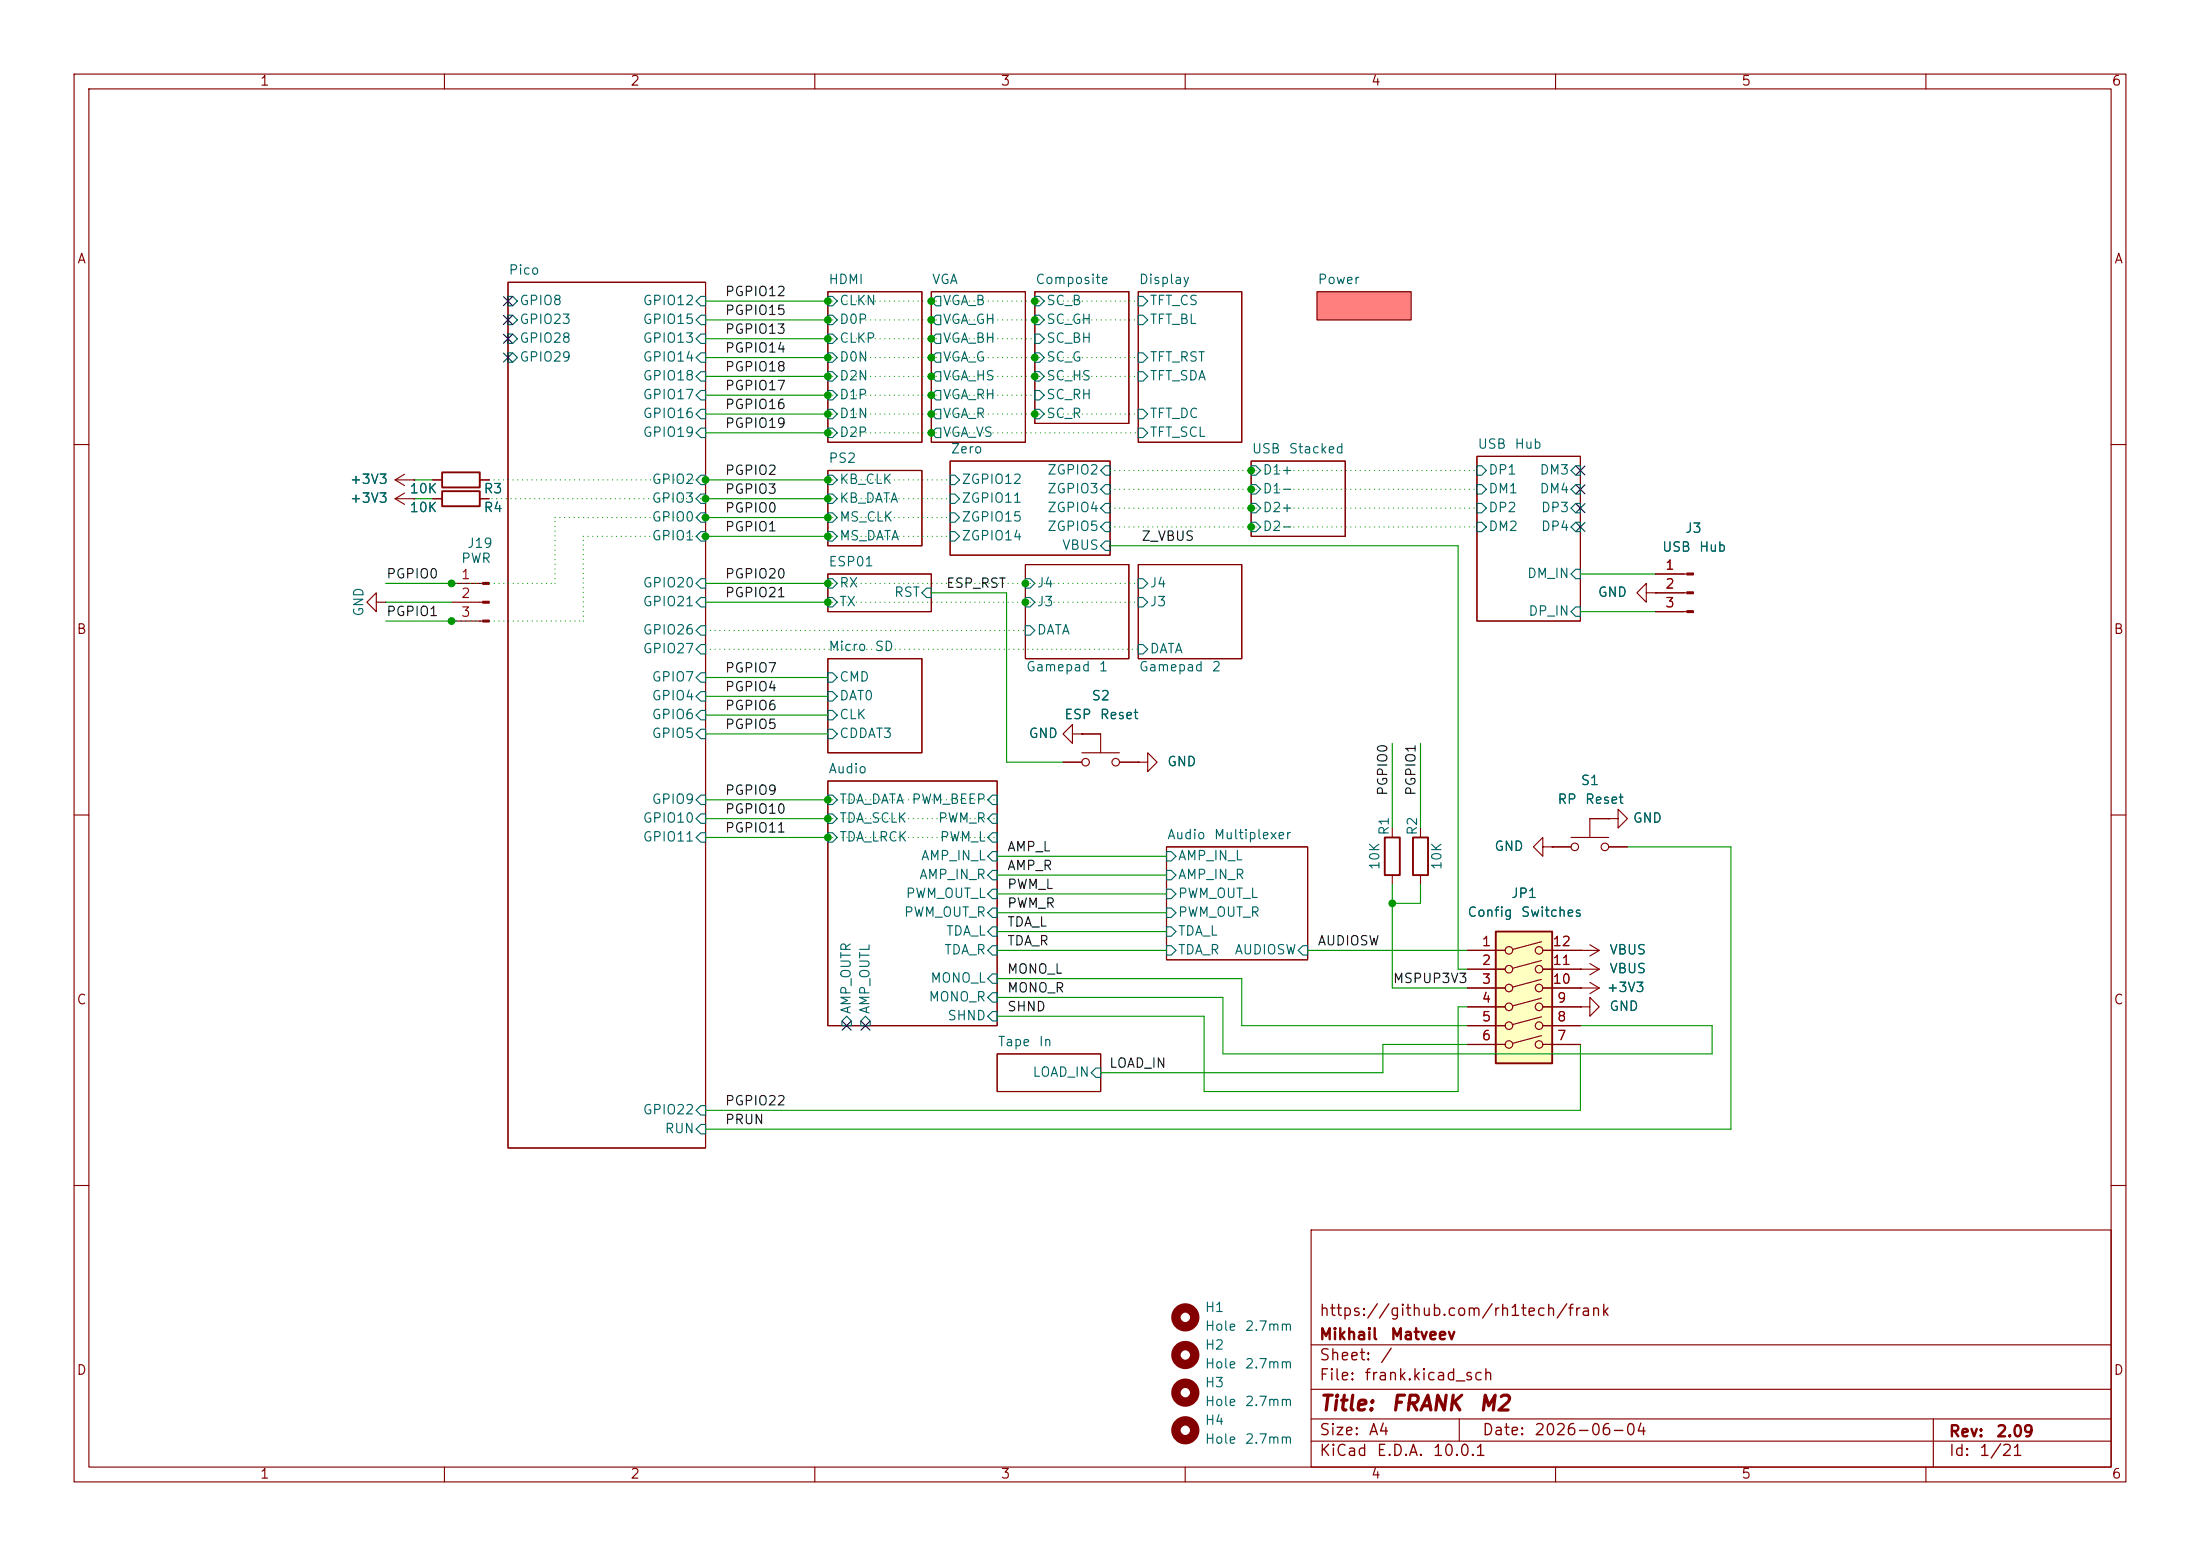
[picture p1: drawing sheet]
<svg xmlns="http://www.w3.org/2000/svg" width="297mm" height="210mm" viewBox="0 0 297 210" stroke-linecap="round" stroke-linejoin="round" font-family="sans-serif">
<g fill="none" stroke="#840000" stroke-width=".15">
<path d="M10 10h277v190h-277zM12 12h273v186h-273zM60 10v2M110 10v2M160 10v2M210 10v2M260 10v2M68.6 38.1h26.6v116.8h-26.6zM111.8 39.4h12.7v20.3h-12.7zM125.7 39.4h12.7v20.3h-12.7zM139.7 39.4h12.7v17.8h-12.7zM153.7 39.4h13.9v20.3h-13.9z"/>
<path d="M177.8 39.4h12.7v3.8h-12.7zM10 60h2M111.8 63.5h12.7v10.2h-12.7zM111.8 77.5h13.9v5.1h-13.9zM128.3 62.2h21.6v12.7h-21.6zM138.4 76.2h14v12.7h-14zM153.7 76.2h13.9v12.7h-13.9zM168.9 62.2h12.7v10.2h-12.7zM199.4 61.6h14v22.2h-14zM285 60h2M111.8 88.9h12.7v12.7h-12.7zM10 110h2"/>
<path d="M111.8 105.4h22.8v33h-22.8zM153.7 102.9h1.2v-1.3l1.3 1.3-1.3 1.2v-1.2M153.7 102.9h.1M157.5 114.3h19v15.2h-19zM285 110h2M134.6 142.2h14v5.1h-14zM10 160h2M177 166h108v32h-108zM285 160h2M60 198v2M110 198v2M160 198v2"/>
<path d="M177 194.5h108M177 191.5h108M177 187.5h108M177 181.5h108M197 191.5v3M210 198v2M260 198v2M261 191.5v6.5"/>
</g>
<path d="M177.8 39.4h12.7v3.8h-12.7z" fill="#ff7f7f" stroke="#ff7f7f" stroke-width=".14"/>
<g fill="none" stroke="#006464" stroke-width=".15">
<path d="M68.6 40h.6l.6 .6-.6 .7h-.6zM68.6 42.5h.6l.6 .7-.6 .6h-.6zM68.6 45.1h.6l.6 .6-.6 .7h-.6zM68.6 47.6h.6l.6 .7-.6 .6h-.6zM94.6 40h.6v1.3h-.6l-.6-.7zM94.6 45.1h.6v1.3h-.6l-.6-.7zM94.6 47.6h.6v1.3h-.6l-.6-.6zM94.6 42.5h.6v1.3h-.6l-.6-.6zM94.6 55.2h.6v1.3h-.6l-.6-.6zM94.6 52.7h.6v1.3h-.6l-.6-.7zM94.6 50.2h.6v1.2h-.6l-.6-.6zM94.6 57.8h.6v1.3h-.6l-.6-.7z"/>
<path d="M111.8 40h.6l.6 .6-.6 .7h-.6zM111.8 42.5h.6l.6 .7-.6 .6h-.6zM111.8 45.1h.6l.6 .6-.6 .7h-.6zM111.8 47.6h.6l.6 .7-.6 .6h-.6zM111.8 50.2h.6l.6 .6-.6 .6h-.6zM111.8 52.7h.6l.6 .6-.6 .7h-.6zM111.8 55.2h.6l.6 .7-.6 .6h-.6zM111.8 57.8h.6l.6 .6-.6 .7h-.6zM126.4 50.2h.6v1.2h-.6l-.7-.6zM126.4 57.8h.6v1.3h-.6l-.7-.7zM126.4 52.7h.6v1.3h-.6l-.7-.7zM126.4 42.5h.6v1.3h-.6l-.7-.6z"/>
<path d="M126.4 55.2h.6v1.3h-.6l-.7-.6zM126.4 47.6h.6v1.3h-.6l-.7-.6zM126.4 40h.6v1.3h-.6l-.7-.7zM126.4 45.1h.6v1.3h-.6l-.7-.7zM139.7 40h.6l.7 .6-.7 .7h-.6zM139.7 45.1h.6l.7 .6-.7 .7h-.6zM139.7 55.2h.6l.7 .7-.7 .6h-.6zM139.7 52.7h.6l.7 .6-.7 .7h-.6zM139.7 47.6h.6l.7 .7-.7 .6h-.6zM139.7 42.5h.6l.7 .7-.7 .6h-.6zM139.7 50.2h.6l.7 .6-.7 .6h-.6zM153.7 50.2h.6l.6 .6-.6 .6h-.6z"/>
<path d="M153.7 55.2h.6l.6 .7-.6 .6h-.6zM153.7 57.8h.6l.6 .6-.6 .7h-.6zM153.7 47.6h.6l.6 .7-.6 .6h-.6zM153.7 42.5h.6l.6 .7-.6 .6h-.6zM153.7 40h.6l.6 .6-.6 .7h-.6zM94.6 69.2h.6v1.3h-.6l-.6-.6zM94.6 71.8h.6v1.2h-.6l-.6-.6zM94.6 64.1h.6v1.3h-.6l-.6-.6zM94.6 66.7h.6v1.2h-.6l-.6-.6zM94.6 78.1h.6v1.3h-.6l-.6-.7zM111.8 64.1h.6l.6 .7-.6 .6h-.6zM111.8 66.7h.6l.6 .6-.6 .6h-.6z"/>
<path d="M111.8 69.2h.6l.6 .7-.6 .6h-.6zM111.8 71.8h.6l.6 .6-.6 .6h-.6zM111.8 78.1h.6l.6 .6-.6 .7h-.6zM125.1 79.4h.6v1.2h-.6l-.6-.6zM128.3 66.7h.6l.6 .6-.6 .6h-.6zM128.3 64.1h.6l.6 .7-.6 .6h-.6zM128.3 71.8h.6l.6 .6-.6 .6h-.6zM128.3 69.2h.6l.6 .7-.6 .6h-.6zM138.4 78.1h.7l.6 .6-.6 .7h-.7zM149.2 62.9h.7v1.2h-.7l-.6-.6zM149.2 65.4h.7v1.3h-.7l-.6-.7zM149.2 67.9h.7v1.3h-.7l-.6-.6z"/>
<path d="M149.2 70.5h.7v1.3h-.7l-.6-.7zM149.2 73h.7v1.3h-.7l-.6-.6zM153.7 78.1h.6l.6 .6-.6 .7h-.6zM168.9 62.9h.6l.7 .6-.7 .6h-.6zM168.9 65.4h.6l.7 .6-.7 .7h-.6zM168.9 67.9h.6l.7 .7-.7 .6h-.6zM168.9 70.5h.6l.7 .6-.7 .7h-.6zM199.4 65.4h.6l.7 .6-.7 .7h-.6zM199.4 70.5h.6l.7 .6-.7 .7h-.6zM199.4 62.9h.6l.7 .6-.7 .6h-.6zM199.4 67.9h.6l.7 .7-.7 .6h-.6zM212.7 62.9h.7v1.2h-.7l-.6-.6z"/>
<path d="M212.7 65.4h.7v1.3h-.7l-.6-.7zM212.7 76.8h.7v1.3h-.7l-.6-.6zM212.7 67.9h.7v1.3h-.7l-.6-.6zM212.7 70.5h.7v1.3h-.7l-.6-.7zM94.6 93.3h.6v1.3h-.6l-.6-.6zM94.6 98.4h.6v1.3h-.6l-.6-.6zM94.6 95.9h.6v1.3h-.6l-.6-.7zM94.6 90.8h.6v1.3h-.6l-.6-.7zM94.6 80.6h.6v1.3h-.6l-.6-.6zM94.6 84.5h.6v1.2h-.6l-.6-.6zM94.6 87h.6v1.3h-.6l-.6-.7zM111.8 90.8h.6l.6 .6-.6 .7h-.6z"/>
<path d="M111.8 93.3h.6l.6 .7-.6 .6h-.6zM111.8 95.9h.6l.6 .6-.6 .7h-.6zM111.8 98.4h.6l.6 .7-.6 .6h-.6zM111.8 80.6h.6l.6 .7-.6 .6h-.6zM138.4 80.6h.7l.6 .7-.6 .6h-.7zM138.4 84.5h.7l.6 .6-.6 .6h-.7zM153.7 80.6h.6l.6 .7-.6 .6h-.6zM153.7 87h.6l.6 .6-.6 .7h-.6zM212.7 81.9h.7v1.3h-.7l-.6-.6zM94.6 107.3h.6v1.3h-.6l-.6-.6zM94.6 109.9h.6v1.2h-.6l-.6-.6zM94.6 112.4h.6v1.3h-.6l-.6-.7z"/>
<path d="M111.8 107.3h.6l.6 .7-.6 .6h-.6zM111.8 112.4h.6l.6 .6-.6 .7h-.6zM111.8 109.9h.6l.6 .6-.6 .6h-.6zM134 114.9h.6v1.3h-.6l-.7-.6zM134 117.5h.6v1.2h-.6l-.7-.6zM134 107.3h.6v1.3h-.6l-.7-.6zM134 112.4h.6v1.3h-.6l-.7-.7zM134 109.9h.6v1.2h-.6l-.7-.6zM157.5 114.9h.6l.6 .7-.6 .6h-.6zM157.5 117.5h.6l.6 .6-.6 .6h-.6zM114.3 137.2l.6 .6v.6h-1.2v-.6zM116.2 137.8l.6-.6 .7 .6v.6h-1.3z"/>
<path d="M134 131.4h.6v1.3h-.6l-.7-.6zM134 134h.6v1.3h-.6l-.7-.7zM134 120h.6v1.3h-.6l-.7-.6zM134 122.6h.6v1.2h-.6l-.7-.6zM134 136.5h.6v1.3h-.6l-.7-.6zM134 125.1h.6v1.3h-.6l-.7-.7zM134 127.6h.6v1.3h-.6l-.7-.6zM157.5 120h.6l.6 .7-.6 .6h-.6zM157.5 122.6h.6l.6 .6-.6 .6h-.6zM157.5 125.1h.6l.6 .6-.6 .7h-.6zM157.5 127.6h.6l.6 .7-.6 .6h-.6zM175.9 127.6h.6v1.3h-.6l-.6-.6z"/>
<path d="M94.6 149.2h.6v1.3h-.6l-.6-.6zM94.6 151.8h.6v1.2h-.6l-.6-.6zM148 144.1h.6v1.3h-.6l-.7-.6z"/>
</g>
<path d="M201.9 125.7h7.6v17.8h-7.6z" fill="#ffffc2"/>
<g fill="none" stroke="#840000" stroke-width=".15">
<path d="M53.3 67.3l1.3 .8M53.3 67.3h2.6M53.3 64.8h2.6M53.3 64.8l1.3 .7M54.6 66.5l-1.3 .8M54.6 64l-1.3 .8M55.9 67.3h.1M55.9 64.8h.1M58.4 67.3h1.3M58.4 64.8h1.3M61 78.7h4.2M64.8 67.3h1.2"/>
<path d="M64.8 64.8h1.2M223.5 77.5h4.2M50.8 81.3v-1.3l-1.3 1.3 1.3 1.3v-1.3h1.3M52.1 81.3h.1M61 81.3h4.2M61 83.8h4.2M144.8 99.1v-1.3l-1.3 1.3 1.3 1.2v-1.2h1.2M146 99.1h.1M146 99.1h2.6v2.5M222.2 80v1.3l-1.2-1.3 1.2-1.3v1.3h1.3M223.5 80h.1M223.5 80h4.2"/>
<path d="M223.5 82.6h4.2M143.5 102.9h2.5M146 101.6h5.1M151.1 102.9h2.6M153.7 102.9h.1M188 111.8v1.2M188 118.1v1.3M191.8 111.8v1.2M191.8 118.1v1.3M208.3 114.3v1.3l-1.3-1.3 1.3-1.3v1.3h1.2M209.5 114.3h.1M209.5 114.3h2.6"/>
<path d="M212.1 113h5.1M217.2 110.5h1.2v1.3l1.3-1.3-1.3-1.3v1.3M217.2 110.5h.1M217.2 110.5h-2.6v2.5M217.2 114.3h2.5M198.1 128.3h5.1M198.1 130.8h5.1M198.1 133.4h5.1M198.1 135.9h5.1M198.1 138.4h5.1M208.1 127.1l-3.9 1M208.1 129.6l-3.9 1.1"/>
<path d="M208.1 132.2l-3.9 1M208.1 134.7l-3.9 1.1M208.1 137.2l-3.9 1.1M208.1 139.8l-3.9 1M208.3 128.3h7.6M208.3 130.8h7.6M208.3 133.4h7.6M208.3 135.9h5.1M208.3 138.4h5.1M213.4 130.8h.1M213.4 133.4h.1M213.4 128.3h.1"/>
<path d="M213.4 135.9h1.2v-1.3l1.3 1.3-1.3 1.3v-1.3M213.4 135.9h.1M214.6 130l1.3 .8M214.6 132.6l1.3 .8M214.6 127.5l1.3 .8M215.9 130.8l-1.3 .8M215.9 133.4l-1.3 .7M215.9 128.3l-1.3 .7M198.1 141h5.1M208.3 141h5.1"/>
<circle cx="146.6" cy="102.9" r=".51"/>
<circle cx="150.6" cy="102.9" r=".51"/>
<circle cx="212.6" cy="114.3" r=".51"/>
<circle cx="216.7" cy="114.3" r=".51"/>
<circle cx="203.7" cy="128.3" r=".51"/>
<circle cx="203.7" cy="135.9" r=".51"/>
<circle cx="203.7" cy="133.4" r=".51"/>
<circle cx="203.7" cy="130.8" r=".51"/>
<circle cx="203.7" cy="138.4" r=".51"/>
<circle cx="207.8" cy="128.3" r=".51"/>
<circle cx="207.8" cy="133.4" r=".51"/>
<circle cx="207.8" cy="130.8" r=".51"/>
<circle cx="207.8" cy="135.9" r=".51"/>
<circle cx="207.8" cy="138.4" r=".51"/>
<circle cx="203.7" cy="141" r=".51"/>
<circle cx="207.8" cy="141" r=".51"/>
</g>
<path d="M59.7 66.3h5.1v2h-5.1zM59.7 63.8h5.1v2h-5.1zM186.9 113h2.1v5.1h-2.1zM190.8 113h2v5.1h-2zM201.9 125.7h7.6v17.8h-7.6z" fill="none" stroke="#840000" stroke-width=".25"/>
<g fill="#840000" stroke="#840000" stroke-width=".15">
<path d="M65.2 78.6h.8v.3h-.8z"/>
<path d="M65.2 81.2h.8v.2h-.8z"/>
<path d="M65.2 83.7h.8v.2h-.8z"/>
<path d="M227.7 77.3h.9v.3h-.9z"/>
<path d="M227.7 79.9h.9v.2h-.9z"/>
<path d="M227.7 82.4h.9v.3h-.9z"/>
</g>
<g fill="none" stroke="#840000" stroke-width="1.3">
<circle cx="160" cy="177.8" r="1.27"/>
<circle cx="160" cy="188" r="1.27"/>
<circle cx="160" cy="193" r="1.27"/>
<circle cx="160" cy="182.9" r="1.27"/>
</g>
<g fill="none" stroke="#009600" stroke-width=".15" stroke-dasharray="0 .6">
<path d="M111.8 43.2h13.9M111.8 40.6h13.9M111.8 50.8h13.9M111.8 53.3h13.9M111.8 58.4h13.9M111.8 48.3h13.9M111.8 45.7h13.9M111.8 55.9h13.9M125.7 53.3h14M125.7 43.2h14M125.7 50.8h14M125.7 48.3h14"/>
<path d="M125.7 40.6h14M125.7 45.7h14M125.7 55.9h14M125.7 58.4h28M139.7 43.2h14M139.7 50.8h14M139.7 40.6h14M139.7 48.3h14M139.7 55.9h14M61 78.7h13.9M66 64.8h29.2M74.9 78.7v-8.8"/>
<path d="M74.9 69.9h20.3M78.7 72.4h16.5M95.2 67.3h-29.2M111.8 64.8h16.5M111.8 67.3h16.5M111.8 69.9h16.5M111.8 72.4h16.5M111.8 78.7h26.6M138.4 78.7h15.3M149.9 66h19M149.9 63.5h19M149.9 71.1h19"/>
<path d="M149.9 68.6h19M168.9 63.5h30.5M168.9 68.6h30.5M168.9 66h30.5M168.9 71.1h30.5M61 83.8h17.7M78.7 83.8v-11.4M95.2 87.6h58.5M95.2 85.1h43.2M111.8 81.3h26.6M138.4 81.3h15.3M111.8 113h22.8"/>
<path d="M111.8 108h22.8M111.8 110.5h22.8"/>
</g>
<g fill="none" stroke="#009600" stroke-width=".15">
<path d="M95.2 50.8h16.6M95.2 48.3h16.6M95.2 45.7h16.6M95.2 43.2h16.6M95.2 40.6h16.6M95.2 55.9h16.6M95.2 53.3h16.6M95.2 58.4h16.6M52.1 78.7h8.9M55.9 67.3h2.5M55.9 64.8h2.5M95.2 67.3h16.6"/>
<path d="M95.2 64.8h16.6M95.2 69.9h16.6M95.2 72.4h16.6M95.2 78.7h16.6M149.9 73.7h46.9v57.1h1.3M213.4 77.5h10.1M52.1 81.3h8.9M52.1 83.8h8.9M95.2 81.3h16.6M95.2 96.5h16.6M95.2 99.1h16.6M95.2 94h16.6"/>
<path d="M95.2 91.4h16.6M125.7 80h10.2v22.9h7.6M213.4 82.6h10.1M95.2 113h16.6M95.2 110.5h16.6M95.2 108h16.6M134.6 115.6h22.9M134.6 118.1h22.9M188 119.4v14h10.1M188 100.3v11.5M191.8 119.4v2.5h-3.8M191.8 100.3v11.5"/>
<path d="M219.7 114.3h14v38.1h-138.5M134.6 134.6h30.5v7.6h66v-3.8h-17.7M134.6 132.1h33v6.3h30.5M134.6 128.3h22.9M134.6 123.2h22.9M134.6 120.7h22.9M134.6 125.7h22.9M176.5 128.3h21.6M198.1 135.9h-1.3v11.4h-34.2v-10.1h-28M198.1 141h-11.4v3.8h-38.1M213.4 141v8.9h-118.2"/>
</g>
<g fill="none" stroke="#000084" stroke-width=".15">
<path d="M68 45.1l1.2 1.2M68 42.6l1.2 1.2M68 40l1.2 1.2M68 47.7l1.2 1.2M69.2 45.1l-1.2 1.2M69.2 42.6l-1.2 1.2M69.2 40l-1.2 1.2M69.2 47.7l-1.2 1.2M212.8 65.4l1.2 1.2M212.8 70.5l1.2 1.2M212.8 68l1.2 1.2M212.8 62.9l1.2 1.2"/>
<path d="M214 65.4l-1.2 1.2M214 70.5l-1.2 1.2M214 68l-1.2 1.2M214 62.9l-1.2 1.2M113.7 137.8l1.2 1.2M114.9 137.8l-1.2 1.2M116.2 137.8l1.2 1.2M117.4 137.8l-1.2 1.2"/>
</g>
<g fill="#009600" stroke="#009600" stroke-width=".14">
<circle cx="125.7" cy="45.7" r=".46"/>
<circle cx="125.7" cy="48.3" r=".46"/>
<circle cx="111.8" cy="40.6" r=".46"/>
<circle cx="125.7" cy="40.6" r=".46"/>
<circle cx="125.7" cy="43.2" r=".46"/>
<circle cx="139.7" cy="43.2" r=".46"/>
<circle cx="125.7" cy="53.3" r=".46"/>
<circle cx="139.7" cy="55.9" r=".46"/>
<circle cx="125.7" cy="55.9" r=".46"/>
<circle cx="111.8" cy="72.4" r=".46"/>
<circle cx="111.8" cy="78.7" r=".46"/>
<circle cx="111.8" cy="81.3" r=".46"/>
<circle cx="138.4" cy="81.3" r=".46"/>
<circle cx="138.4" cy="78.7" r=".46"/>
<circle cx="125.7" cy="50.8" r=".46"/>
<circle cx="139.7" cy="40.6" r=".46"/>
<circle cx="139.7" cy="48.3" r=".46"/>
<circle cx="139.7" cy="50.8" r=".46"/>
<circle cx="111.8" cy="53.3" r=".46"/>
<circle cx="111.8" cy="50.8" r=".46"/>
<circle cx="111.8" cy="45.7" r=".46"/>
<circle cx="111.8" cy="48.3" r=".46"/>
<circle cx="111.8" cy="55.9" r=".46"/>
<circle cx="111.8" cy="58.4" r=".46"/>
<circle cx="111.8" cy="64.8" r=".46"/>
<circle cx="111.8" cy="43.2" r=".46"/>
<circle cx="188" cy="121.9" r=".46"/>
<circle cx="61" cy="83.8" r=".46"/>
<circle cx="95.2" cy="64.8" r=".46"/>
<circle cx="61" cy="78.7" r=".46"/>
<circle cx="111.8" cy="67.3" r=".46"/>
<circle cx="125.7" cy="58.4" r=".46"/>
<circle cx="111.8" cy="69.9" r=".46"/>
<circle cx="95.2" cy="67.3" r=".46"/>
<circle cx="95.2" cy="69.9" r=".46"/>
<circle cx="95.2" cy="72.4" r=".46"/>
<circle cx="111.8" cy="113" r=".46"/>
<circle cx="111.8" cy="110.5" r=".46"/>
<circle cx="111.8" cy="108" r=".46"/>
<circle cx="168.9" cy="66" r=".46"/>
<circle cx="168.9" cy="68.6" r=".46"/>
<circle cx="168.9" cy="71.1" r=".46"/>
<circle cx="168.9" cy="63.5" r=".46"/>
</g>
<g font-size="2" fill="#840000">
<text x="178" y="190.9">Title:</text>
<text x="187.7" y="190.9">FRANK</text>
<text x="199.5" y="190.9">M2</text>
</g>
<g font-size="1.5" fill="#840000">
<text x="178" y="178">https://github.com/rh1tech/frank</text>
<text x="178" y="184">Sheet:</text>
<text x="178" y="181.2">Mikhail</text>
<text x="186.2" y="184">/</text>
<text x="187.6" y="181.2">Matveev</text>
<text x="178" y="186.7">File:</text>
<text x="184.1" y="186.7">frank.kicad_sch</text>
<text x="178" y="196.9">KiCad</text>
<text x="178" y="194.1">Size:</text>
<text x="184.7" y="194.1">A4</text>
<text x="185.7" y="196.9">E.D.A.</text>
<text x="193.3" y="196.9">10.0.1</text>
<text x="200" y="194.1">Date:</text>
<text x="207" y="194.1">2026-06-04</text>
<text x="263" y="194.3">Rev:</text>
<text x="263" y="196.9">Id:</text>
<text x="267.1" y="196.9">1/21</text>
<text x="269.4" y="194.3">2.09</text>
</g>
<g font-size="1.3" fill="#840000">
<text x="35" y="11.9">1</text>
<text x="85" y="11.9">2</text>
<text x="135" y="11.9">3</text>
<text x="185" y="11.9">4</text>
<text x="235" y="11.9">5</text>
<text x="285" y="11.9">6</text>
<text x="10.3" y="35.9">A</text>
<text x="285.3" y="35.9">A</text>
<text x="10.3" y="85.9">B</text>
<text x="285.3" y="85.9">B</text>
<text x="10.3" y="135.9">C</text>
<text x="285.3" y="135.9">C</text>
<text x="10.3" y="185.9">D</text>
<text x="285.3" y="185.9">D</text>
<text x="35" y="199.9">1</text>
<text x="85" y="199.9">2</text>
<text x="135" y="199.9">3</text>
<text x="185" y="199.9">4</text>
<text x="235" y="199.9">5</text>
<text x="285" y="199.9">6</text>
</g>
<g font-size="1.3" fill="#006464">
<text x="68.6" y="37.4">Pico</text>
<text x="70" y="41.5">GPIO8</text>
<text x="86.7" y="41.5">GPIO12</text>
<text x="111.8" y="38.7">HDMI</text>
<text x="113.2" y="41.5">CLKN</text>
<text x="125.7" y="38.7">VGA</text>
<text x="127.2" y="41.5">VGA_B</text>
<text x="139.7" y="38.7">Composite</text>
<text x="141.2" y="41.5">SC_B</text>
<text x="153.7" y="38.7">Display</text>
<text x="155.1" y="41.5">TFT_CS</text>
<text x="177.8" y="38.7">Power</text>
<text x="70" y="44">GPIO23</text>
<text x="70" y="46.6">GPIO28</text>
<text x="86.7" y="46.6">GPIO13</text>
<text x="86.7" y="44">GPIO15</text>
<text x="113.2" y="44">D0P</text>
<text x="113.2" y="46.6">CLKP</text>
<text x="127.2" y="44">VGA_GH</text>
<text x="127.2" y="46.6">VGA_BH</text>
<text x="141.2" y="46.6">SC_BH</text>
<text x="141.2" y="44">SC_GH</text>
<text x="155.1" y="44">TFT_BL</text>
<text x="70" y="49.1">GPIO29</text>
<text x="86.7" y="49.1">GPIO14</text>
<text x="86.7" y="51.7">GPIO18</text>
<text x="113.2" y="49.1">D0N</text>
<text x="113.2" y="51.7">D2N</text>
<text x="127.2" y="51.7">VGA_HS</text>
<text x="127.2" y="49.1">VGA_G</text>
<text x="141.2" y="49.1">SC_G</text>
<text x="141.2" y="51.7">SC_HS</text>
<text x="155.1" y="51.7">TFT_SDA</text>
<text x="155.1" y="49.1">TFT_RST</text>
<text x="86.7" y="56.7">GPIO16</text>
<text x="86.7" y="54.2">GPIO17</text>
<text x="86.7" y="59.3">GPIO19</text>
<text x="113.2" y="54.2">D1P</text>
<text x="113.2" y="56.7">D1N</text>
<text x="113.2" y="59.3">D2P</text>
<text x="127.2" y="59.3">VGA_VS</text>
<text x="127.2" y="54.2">VGA_RH</text>
<text x="127.2" y="56.7">VGA_R</text>
<text x="141.2" y="56.7">SC_R</text>
<text x="141.2" y="54.2">SC_RH</text>
<text x="155.1" y="56.7">TFT_DC</text>
<text x="155.1" y="59.3">TFT_SCL</text>
<text x="47.1" y="65.6">+3V3</text>
<text x="87.9" y="65.6">GPIO2</text>
<text x="111.8" y="62.8">PS2</text>
<text x="113.2" y="65.6">KB_CLK</text>
<text x="128.3" y="61.5">Zero</text>
<text x="129.7" y="65.6">ZGPIO12</text>
<text x="141.3" y="64.4">ZGPIO2</text>
<text x="168.9" y="61.5">USB</text>
<text x="170.4" y="64.4">D1+</text>
<text x="173.9" y="61.5">Stacked</text>
<text x="199.4" y="60.9">USB</text>
<text x="200.9" y="64.4">DP1</text>
<text x="204.4" y="60.9">Hub</text>
<text x="207.8" y="64.4">DM3</text>
<text x="47.1" y="68.2">+3V3</text>
<text x="55.2" y="69.4">10K</text>
<text x="55.2" y="66.9">10K</text>
<text x="65.2" y="69.4">R4</text>
<text x="65.2" y="66.9">R3</text>
<text x="87.9" y="70.7">GPIO0</text>
<text x="87.9" y="68.2">GPIO3</text>
<text x="113.2" y="68.2">KB_DATA</text>
<text x="113.2" y="70.7">MS_CLK</text>
<text x="129.7" y="68.2">ZGPIO11</text>
<text x="129.7" y="70.7">ZGPIO15</text>
<text x="141.3" y="66.9">ZGPIO3</text>
<text x="141.3" y="69.4">ZGPIO4</text>
<text x="141.3" y="72">ZGPIO5</text>
<text x="170.4" y="66.9">D1-</text>
<text x="170.4" y="69.4">D2+</text>
<text x="170.4" y="72">D2-</text>
<text x="200.9" y="66.9">DM1</text>
<text x="200.9" y="72">DM2</text>
<text x="200.9" y="69.4">DP2</text>
<text x="207.8" y="66.9">DM4</text>
<text x="207.9" y="69.4">DP3</text>
<text x="207.9" y="72">DP4</text>
<text x="62.2" y="76.3">PWR</text>
<text x="63" y="74.3">J19</text>
<text x="87.9" y="73.3">GPIO1</text>
<text x="111.8" y="76.8">ESP01</text>
<text x="113.2" y="73.3">MS_DATA</text>
<text x="129.7" y="73.3">ZGPIO14</text>
<text x="143.3" y="74.5">VBUS</text>
<text x="224.3" y="74.8">USB</text>
<text x="227.4" y="72.2">J3</text>
<text x="229.3" y="74.8">Hub</text>
<text x="49.4" y="83.3" transform="rotate(-90 49.4 83.3)">GND</text>
<text x="86.7" y="79.6">GPIO20</text>
<text x="86.7" y="82.1">GPIO21</text>
<text x="113.2" y="79.6">RX</text>
<text x="113.2" y="82.1">TX</text>
<text x="120.6" y="80.9">RST</text>
<text x="139.9" y="82.1">J3</text>
<text x="139.9" y="79.6">J4</text>
<text x="155.1" y="82.1">J3</text>
<text x="155.1" y="79.6">J4</text>
<text x="206.1" y="78.3">DM_IN</text>
<text x="206.3" y="83.4">DP_IN</text>
<text x="215.6" y="80.9">GND</text>
<text x="86.7" y="86">GPIO26</text>
<text x="86.7" y="88.5">GPIO27</text>
<text x="111.8" y="88.2">Micro</text>
<text x="118" y="88.2">SD</text>
<text x="139.9" y="86">DATA</text>
<text x="155.1" y="88.5">DATA</text>
<text x="87.9" y="94.8">GPIO4</text>
<text x="87.9" y="92.3">GPIO7</text>
<text x="113.2" y="92.3">CMD</text>
<text x="113.2" y="94.8">DAT0</text>
<text x="138.4" y="90.9">Gamepad</text>
<text x="147.3" y="94.8">S2</text>
<text x="148.2" y="90.9">1</text>
<text x="153.7" y="90.9">Gamepad</text>
<text x="163.5" y="90.9">2</text>
<text x="87.9" y="99.9">GPIO5</text>
<text x="87.9" y="97.4">GPIO6</text>
<text x="113.2" y="97.4">CLK</text>
<text x="113.2" y="99.9">CDDAT3</text>
<text x="138.8" y="99.9">GND</text>
<text x="143.6" y="97.4">ESP</text>
<text x="148.4" y="97.4">Reset</text>
<text x="111.8" y="104.7">Audio</text>
<text x="157.5" y="103.7">GND</text>
<text x="213.3" y="106.3">S1</text>
<text x="86.7" y="111.4">GPIO10</text>
<text x="86.7" y="113.9">GPIO11</text>
<text x="87.9" y="108.8">GPIO9</text>
<text x="113.2" y="108.8">TDA_DATA PWM_BEEP</text>
<text x="113.2" y="113.9">TDA_LRCK</text>
<text x="113.2" y="111.4">TDA_SCLK</text>
<text x="126.5" y="111.4">PWM_R</text>
<text x="126.8" y="113.9">PWM_L</text>
<text x="157.5" y="113.6">Audio</text>
<text x="163.8" y="113.6">Multiplexer</text>
<text x="187.8" y="112.8" transform="rotate(-90 187.8 112.8)">R1</text>
<text x="191.6" y="112.8" transform="rotate(-90 191.6 112.8)">R2</text>
<text x="210.2" y="108.8">RP</text>
<text x="213.9" y="108.8">Reset</text>
<text x="220.4" y="111.4">GND</text>
<text x="124" y="119">AMP_IN_R</text>
<text x="124.2" y="116.4">AMP_IN_L</text>
<text x="158.9" y="116.4">AMP_IN_L</text>
<text x="158.9" y="119">AMP_IN_R</text>
<text x="186.5" y="117.5" transform="rotate(-90 186.5 117.5)">10K</text>
<text x="194.9" y="117.5" transform="rotate(-90 194.9 117.5)">10K</text>
<text x="201.7" y="115.2">GND</text>
<text x="121.9" y="124.1">PWM_OUT_R</text>
<text x="122.2" y="121.5">PWM_OUT_L</text>
<text x="158.9" y="121.5">PWM_OUT_L</text>
<text x="158.9" y="124.1">PWM_OUT_R</text>
<text x="198" y="124.1">Config</text>
<text x="203.9" y="121.5">JP1</text>
<text x="205.2" y="124.1">Switches</text>
<text x="127.4" y="129.1">TDA_R</text>
<text x="127.6" y="126.6">TDA_L</text>
<text x="158.9" y="126.6">TDA_L</text>
<text x="158.9" y="129.1">TDA_R</text>
<text x="166.6" y="129.1">AUDIOSW</text>
<text x="217.2" y="131.7">VBUS</text>
<text x="217.2" y="129.1">VBUS</text>
<text x="115.2" y="137" transform="rotate(-90 115.2 137)">AMP_OUTR</text>
<text x="117.7" y="137" transform="rotate(-90 117.7 137)">AMP_OUTL</text>
<text x="125.3" y="135.5">MONO_R</text>
<text x="125.5" y="132.9">MONO_L</text>
<text x="216.8" y="134.2">+3V3</text>
<text x="217.2" y="136.8">GND</text>
<text x="127.8" y="138">SHND</text>
<text x="134.6" y="141.5">Tape</text>
<text x="140.1" y="141.5">In</text>
<text x="139.3" y="145.6">LOAD_IN</text>
<text x="86.7" y="150.7">GPIO22</text>
<text x="89.7" y="153.3">RUN</text>
<text x="162.6" y="179.9">Hole</text>
<text x="162.6" y="177.4">H1</text>
<text x="168" y="179.9">2.7mm</text>
<text x="162.6" y="185">Hole</text>
<text x="162.6" y="182.5">H2</text>
<text x="168" y="185">2.7mm</text>
<text x="162.6" y="190.1">Hole</text>
<text x="162.6" y="187.6">H3</text>
<text x="168" y="190.1">2.7mm</text>
<text x="162.6" y="195.2">Hole</text>
<text x="162.6" y="192.6">H4</text>
<text x="168" y="195.2">2.7mm</text>
</g>
<g font-size="1.3" fill="#0f0f0f">
<text x="97.8" y="40.3">PGPIO12</text>
<text x="97.8" y="47.9">PGPIO14</text>
<text x="97.8" y="45.4">PGPIO13</text>
<text x="97.8" y="42.8">PGPIO15</text>
<text x="97.8" y="53">PGPIO17</text>
<text x="97.8" y="50.5">PGPIO18</text>
<text x="97.8" y="58.1">PGPIO19</text>
<text x="97.8" y="55.5">PGPIO16</text>
<text x="97.8" y="64.4">PGPIO2</text>
<text x="97.8" y="69.5">PGPIO0</text>
<text x="97.8" y="67">PGPIO3</text>
<text x="97.8" y="72">PGPIO1</text>
<text x="154" y="73.3">Z_VBUS</text>
<text x="52.1" y="78.4">PGPIO0</text>
<text x="52.1" y="83.5">PGPIO1</text>
<text x="97.8" y="80.9">PGPIO21</text>
<text x="97.8" y="78.4">PGPIO20</text>
<text x="127.6" y="79.7">ESP_RST</text>
<text x="97.8" y="91.1">PGPIO7</text>
<text x="97.8" y="93.6">PGPIO4</text>
<text x="97.8" y="98.7">PGPIO5</text>
<text x="97.8" y="96.2">PGPIO6</text>
<text x="97.8" y="107.6">PGPIO9</text>
<text x="187.6" y="107.5" transform="rotate(-90 187.6 107.5)">PGPIO0</text>
<text x="191.4" y="107.5" transform="rotate(-90 191.4 107.5)">PGPIO1</text>
<text x="97.8" y="110.1">PGPIO10</text>
<text x="97.8" y="112.7">PGPIO11</text>
<text x="135.9" y="117.8">AMP_R</text>
<text x="135.9" y="115.2">AMP_L</text>
<text x="135.9" y="120.3">PWM_L</text>
<text x="135.9" y="122.8">PWM_R</text>
<text x="135.9" y="125.4">TDA_L</text>
<text x="135.9" y="131.7">MONO_L</text>
<text x="135.9" y="127.9">TDA_R</text>
<text x="177.8" y="127.9">AUDIOSW</text>
<text x="135.9" y="134.3">MONO_R</text>
<text x="135.9" y="136.8">SHND</text>
<text x="188" y="133">MSPUP3V3</text>
<text x="97.8" y="149.5">PGPIO22</text>
<text x="149.7" y="144.4">LOAD_IN</text>
<text x="97.8" y="152.1">PRUN</text>
</g>
<g font-size="1.3" fill="#a90000">
<text x="224.7" y="77.2">1</text>
<text x="62.2" y="78.5">1</text>
<text x="62.2" y="81">2</text>
<text x="62.2" y="83.6">3</text>
<text x="224.7" y="79.8">2</text>
<text x="224.7" y="82.3">3</text>
<text x="200" y="128">1</text>
<text x="200" y="130.6">2</text>
<text x="209.5" y="130.6">11</text>
<text x="209.5" y="128">12</text>
<text x="200" y="133.1">3</text>
<text x="200" y="135.6">4</text>
<text x="209.5" y="133.1">10</text>
<text x="210.1" y="135.6">9</text>
<text x="200" y="138.2">5</text>
<text x="200" y="140.7">6</text>
<text x="210.1" y="140.7">7</text>
<text x="210.1" y="138.2">8</text>
</g>
</svg>
